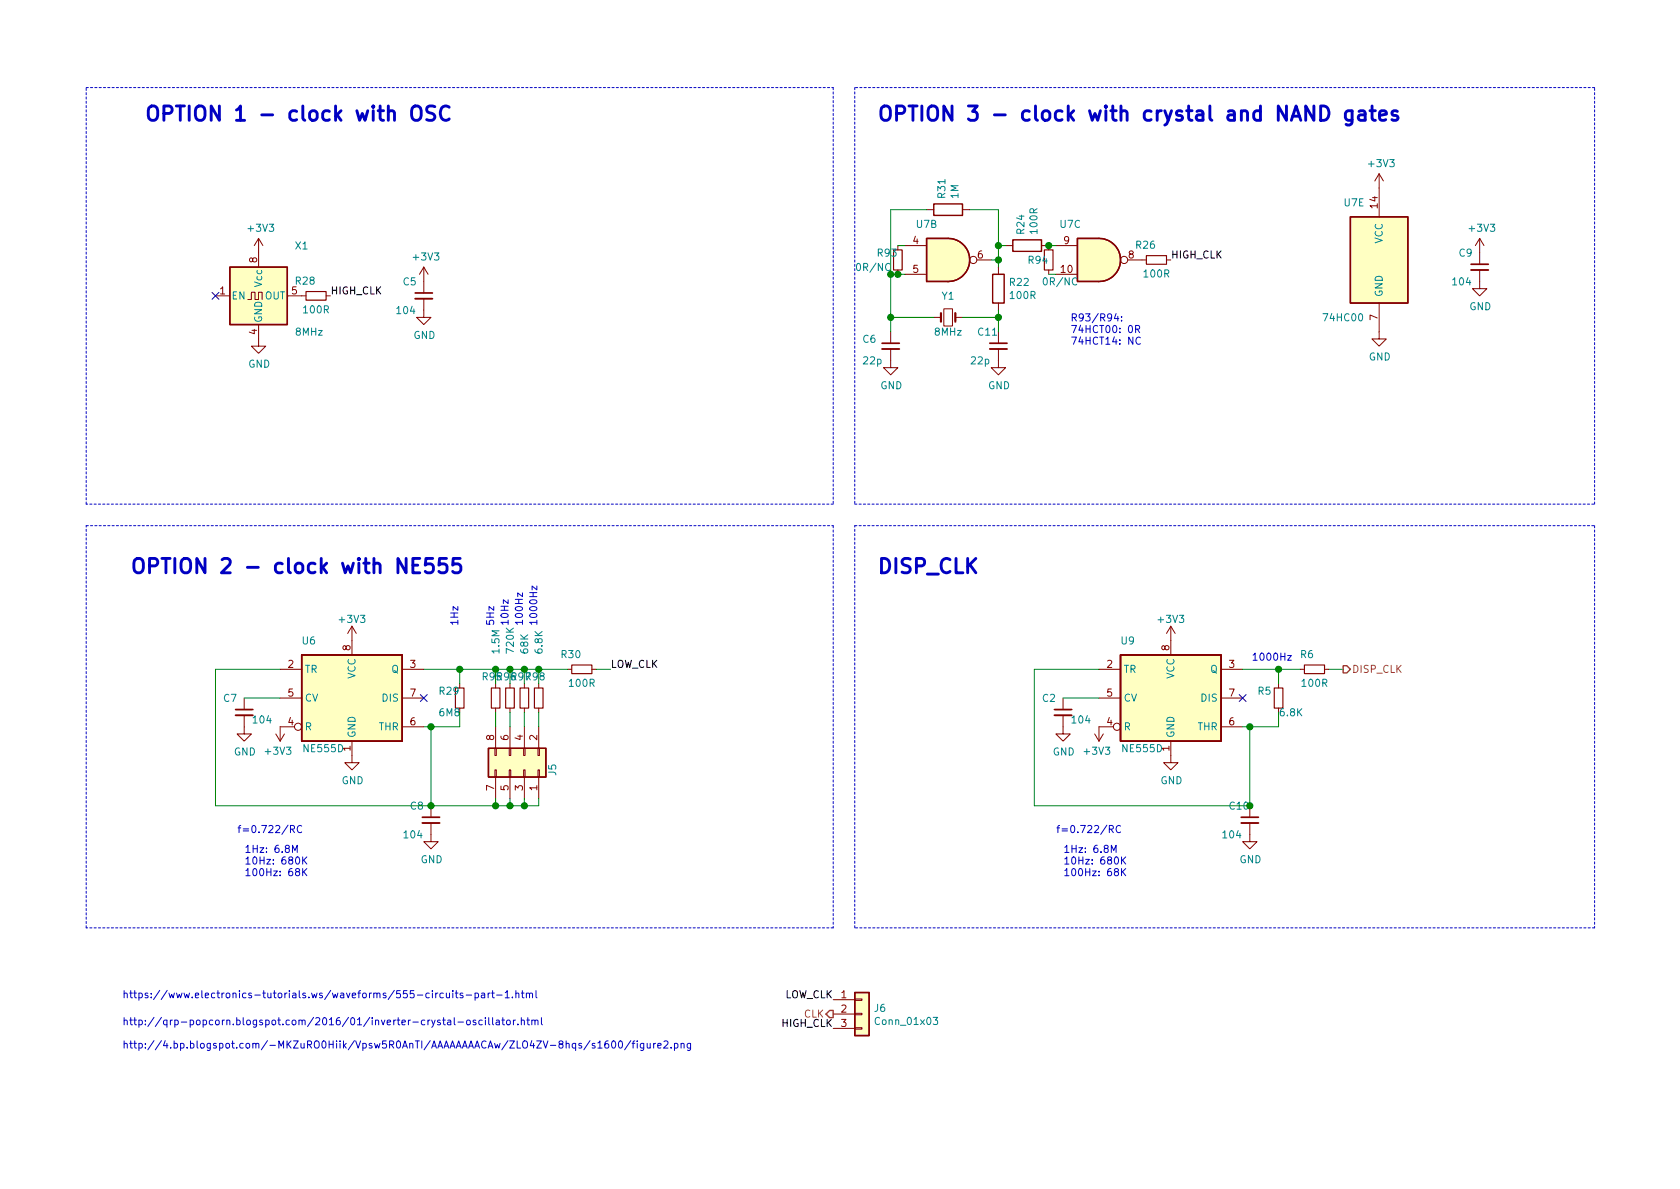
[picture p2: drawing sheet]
<svg xmlns="http://www.w3.org/2000/svg" width="297mm" height="210mm" viewBox="0 0 297 210" stroke-linecap="round" stroke-linejoin="round" font-family="sans-serif">
<path d="M54.1 51.6h3.6v1.5h-3.6zM158 44.2h1.5v3.5h-1.5zM184.7 44.2h1.5v3.5h-1.5zM202.7 45.2h3.5v1.5h-3.5zM101.1 117.6h3.5v1.5h-3.5zM230.6 117.6h3.6v1.5h-3.6zM80.5 121.7h1.5v3.5h-1.5zM86.9 121.7h1.5v3.5h-1.5zM89.4 121.7h1.5v3.5h-1.5zM91.9 121.7h1.6v3.5h-1.6zM94.5 121.7h1.5v3.5h-1.5zM225.3 121.7h1.5v3.5h-1.5z" fill="none" stroke="#840000" stroke-width=".2"/>
<g fill="none" stroke="#840000" stroke-width=".18">
<path d="M163.8 37.1h1.3M170.2 37.1h1.2M243.8 30.7v7.6M243.8 30.7l-.7 1.3M243.8 30.7l.8 1.3M38.1 52.3h2.5M43.8 53h.6v-1.3h.7v1.3h.6v-1.3h.7v1.3M45.7 57.4v3.8h1.3l-1.3 1.3-1.3-1.3h1.3M45.7 42.2l-.7 1.2M45.7 42.2v5M45.7 42.2l.8 1.2M50.8 52.3h3.3"/>
<path d="M57.7 52.3h.7M74.9 52.8v3.3h1.3l-1.3 1.3-1.2-1.3h1.2M74.9 47.2v4.6M74.9 47.2l-.7 1.3M74.9 47.2l.8 1.3M157.5 58.7v2M158.7 43.4v.8M158.7 47.7v.8M160 43.4h3.8M160 48.5h3.8M165.1 56.1h1.3M166.9 54.6h1.5v3.1h-1.5z"/>
<path d="M168.9 56.1h1.3M172.7 46h2.6M176.5 47.2v1.3M176.5 53.6v1.3M176.5 58.7v2M177.8 43.4h1.3M184.1 43.4h1.3v.8M185.4 47.7v.8M186.7 43.4h3.8M186.7 48.5h3.8M199.4 46h3.3M206.2 46h.8"/>
<path d="M243.8 53.6v6.3h1.3l-1.3 1.3-1.2-1.3h1.2M261.6 47.7v3.3h1.3l-1.3 1.3-1.3-1.3h1.3M261.6 42.2v4.5M261.6 42.2l-.7 1.2M261.6 42.2l.8 1.2M157.5 61.7v3.3h1.2l-1.2 1.3-1.3-1.3h1.3M176.5 61.7v3.3h1.3l-1.3 1.3-1.2-1.3h1.2M49.5 118.4h3.8M62.2 110.7v5.1M62.2 110.7l-.7 1.3M62.2 110.7l.8 1.3M71.1 118.4h3.8"/>
<path d="M100.3 118.4h.8M104.6 118.4h.8M194.3 118.4h3.8M207 110.7l-.8 1.3M207 110.7v5.1M207 110.7l.8 1.3M215.9 118.4h3.8M229.9 118.4h.7M234.2 118.4h.7M43.2 126.5v3.3h1.2l-1.2 1.3-1.3-1.3h1.3M43.2 123.4v2.1M48.8 129.8l.7 1.3"/>
<path d="M49.5 123.4h3.8M50.3 129.8l-.8 1.3M52.1 128.5h-2.6v2.6M62.2 131.1v3.8h1.3l-1.3 1.2-1.2-1.2h1.2M71.1 128.5h3.8M71.1 123.4h3.8M81.3 120.9v.8M87.5 136.1h.3v1.3h-.3zM87.5 132.3h.3v1.3h-.3zM87.6 120.9v.8M87.6 125.2v.8M87.6 128.5v3.8"/>
<path d="M87.6 137.4v3.8M90 136.1h.3v1.3h-.3zM90 132.3h.3v1.3h-.3zM90.2 120.9v.8M90.2 125.2v.8M90.2 128.5v3.8M90.2 137.4v3.8M92.6 136.1h.2v1.3h-.2zM92.6 132.3h.2v1.3h-.2zM92.7 120.9v.8M92.7 125.2v.8M92.7 128.5v3.8"/>
<path d="M92.7 137.4v3.8M95.1 136.1h.3v1.3h-.3zM95.1 132.3h.3v1.3h-.3zM95.2 120.9v.8M95.2 125.2v.8M95.2 128.5v3.8M95.2 137.4v3.8M188 126.5v3.3h1.2l-1.2 1.3-1.3-1.3h1.3M188 123.4v2.1M193.5 129.8l.8 1.3M194.3 123.4h3.8M195.1 129.8l-.8 1.3"/>
<path d="M196.8 128.5h-2.5v2.6M207 131.1v3.8h1.3l-1.3 1.2-1.3-1.2h1.3M215.9 128.5h3.8M215.9 123.4h3.8M226.1 120.9v.8M76.2 145.5v3.3h1.3l-1.3 1.3-1.3-1.3h1.3M76.2 142.5v2M221 145.5v3.3h1.2l-1.2 1.3-1.3-1.3h1.3M221 142.5v2M147.3 176.8h3.8M147.3 179.3h3.8M151.1 176.7h1.3v.2h-1.3z"/>
<path d="M151.1 179.2h1.3v.2h-1.3zM147.3 181.9h3.8M151.1 181.7h1.3v.3h-1.3z"/>
<circle cx="172.1" cy="46" r=".63"/>
<circle cx="198.8" cy="46" r=".63"/>
<circle cx="52.7" cy="128.5" r=".63"/>
<circle cx="197.5" cy="128.5" r=".63"/>
</g>
<g fill="#ffffc2" stroke="#ffffc2" stroke-width=".18">
<path d="M53.3 115.8h17.8v15.3h-17.8z"/>
<path d="M238.8 38.3h10.1v15.3h-10.1z"/>
<path d="M167.6 42.2a3.8 3.8 0 0 1 3.8 3.8 3.8 3.8 0 0 1-3.8 3.8z"/>
<path d="M163.8 42.2h3.8v7.6h-3.8z"/>
<path d="M194.3 42.2a3.8 3.8 0 0 1 3.8 3.8 3.8 3.8 0 0 1-3.8 3.8z"/>
<path d="M190.5 42.2h3.8v7.6h-3.8z"/>
<path d="M151.1 175.5h2.6v7.6h-2.6z"/>
<path d="M198.1 115.8h17.8v15.3h-17.8z"/>
<path d="M86.4 132.3h10.1v5.1h-10.1z"/>
<path d="M40.6 47.2h10.2v10.2h-10.2z"/>
</g>
<path d="M165.1 36.1h5.1v2h-5.1zM238.8 38.3h10.1v15.3h-10.1zM40.6 47.2h10.2v10.2h-10.2zM163.8 42.2h3.8a3.8 3.8 0 0 1 3.8 3.8 3.8 3.8 0 0 1-3.8 3.8h-3.8zM175.5 48.5h2v5.1h-2zM179.1 42.4h5v2h-5zM190.5 42.2h3.8a3.8 3.8 0 0 1 3.8 3.8 3.8 3.8 0 0 1-3.8 3.8h-3.8zM53.3 115.8h17.8v15.3h-17.8zM198.1 115.8h17.8v15.3h-17.8zM86.4 132.3h10.1v5.1h-10.1zM151.1 175.5h2.6v7.6h-2.6z" fill="none" stroke="#840000" stroke-width=".25"/>
<path d="M73.4 52.8h3.1M260.1 47.7h3M156 61.7h3M175 61.7h3.1M41.7 126.5h3M186.4 126.5h3.1M74.7 145.5h3M219.5 145.5h3" fill="none" stroke="#840000" stroke-width=".33"/>
<path d="M73.4 51.8h3.1M260.1 46.7h3M156 60.7h3M175 60.7h3.1M41.7 125.5h3M186.4 125.5h3.1M74.7 144.5h3M219.5 144.5h3" fill="none" stroke="#840000" stroke-width=".3"/>
<path d="M166.4 55.4v1.5M168.9 55.4v1.5" fill="none" stroke="#840000" stroke-width=".38"/>
<path d="M165 179.9h.8l-.4 .5 .3 .1v.6l-.5 .1-.2-.2" fill="none" stroke="#008484" stroke-width=".18"/>
<g fill="none" stroke="#0000c2" stroke-width=".18" stroke-dasharray=".4 .4">
<path d="M15.2 15.5h132.1M147.3 15.5v73.6M151.1 15.5v73.6M281.9 15.5h-130.8M15.2 93h132.1M15.2 89.1v-73.6M147.3 93v71.1M147.3 89.1h-132.1M151.1 93h130.8M151.1 89.1h130.8M281.9 93v71.1M281.9 89.1v-73.6"/>
<path d="M15.2 164.1v-71.1M147.3 164.1h-132.1M151.1 164.1v-71.1M281.9 164.1h-130.8"/>
</g>
<g fill="none" stroke="#008400" stroke-width=".18">
<path d="M163.8 37.1h-6.3v21.6M171.4 37.1h5.1v10.1M157.5 48.5h2.5M157.5 56.1h7.6M158.7 43.4h1.3M170.2 56.1h6.3M175.3 46h1.2M176.5 54.9v3.8M176.5 43.4h1.3M185.4 48.5h1.3M185.4 43.4h1.3M49.5 118.4h-11.4v24.1h57.1v-1.3"/>
<path d="M74.9 118.4h25.4M81.3 118.4v2.5M87.6 118.4v2.5M90.2 118.4v2.5M92.7 118.4v2.5M95.2 118.4v2.5M105.4 118.4h2.5M194.3 118.4h-11.4v24.1h38.1v-14M219.7 118.4h10.2M226.1 118.4v2.5M234.9 118.4h2.6M43.2 123.4h6.3"/>
<path d="M76.2 128.5v14M81.3 126v2.5h-6.4M87.6 126v2.5M90.2 126v2.5M92.7 126v2.5M95.2 126v2.5M188 123.4h6.3M226.1 126v2.5h-6.4M87.6 141.2v1.3M90.2 141.2v1.3M92.7 141.2v1.3"/>
</g>
<path d="M237.5 117.7h.6l.7 .7-.7 .6h-.6zM146.7 178.7h.6v1.3h-.6l-.7-.7z" fill="none" stroke="#848400" stroke-width=".25"/>
<g fill="none" stroke="#0000c2" stroke-width=".18">
<path d="M197.3 55.4l-.3 .9h.8M197.6 55.9v.9M198.3 56.6v.2M198.3 56v.1M200.8 58.2h.6v-.5l-.1-.1h-.5v1.2M201.1 58.2l.4 .6M201.6 59.7a.6 .6 0 0 0-.8 .5 .6 .6 0 0 0 .6 .7l.2-.1M92.4 104.8v.7l-.9-.7v.7M94.9 103.6v.7l-.8-.7v.7M221.6 115.8l.3-.3v1.3M221.6 116.8h.7M51.4 146.6l.6-.1v-.4l-.2-.1h-.4v1.2"/>
<path d="M51.6 146.6l.5 .6M51.7 150.7v-1.2l.4 .9 .5-.9v1.2M53.3 146.1a.6 .6 0 0 0-.8 .4 .6 .6 0 0 0 .6 .7l.2-.1M53.5 151.5v1.3M53.5 153.6v1.3M53.7 152.1l.6 .7M53.7 154.1l.6 .8M54.3 151.5l-.8 .8M54.3 153.6l-.8 .7M196.1 146.6l.7-.1v-.4l-.2-.1h-.5v1.2M196.4 146.6l.4 .6M196.5 150.7v-1.2l.4 .9 .4-.9v1.2"/>
<path d="M198.1 146.1a.6 .6 0 0 0-.8 .4 .6 .6 0 0 0 .6 .7l.2-.1M198.3 151.5v1.3M198.3 153.6v1.3M198.5 152.1l.5 .7M198.5 154.1l.5 .8M199 151.5l-.7 .8M199 153.6l-.7 .7M77.4 175.6l-.4 .2M78.4 175.7l-.4-.1-.2 .2 .1 .6h.5M78.4 180v1l.3 .2M78.9 175.6l.1 .8h.3l.2-.1M79.5 175.6v.8"/>
<path d="M80.1 175.2v.1M80.1 175.6v.8M80.3 180v1l.2 .2M80.5 175.6h.5M80.7 175.2v1.1l.3 .1M81.8 175.7l-.3-.1-.2 .2 .1 .2 .4 .1v.3h-.5M82.4 176h1M84 175.7l.4-.1 .2 .2-.1 .6h-.5M84 175.6v1.3M85.1 175.7h.5l.1 .7M85.7 175.9l-.4 .1-.2 .1v.3h.6M85.8 180v.1"/>
<path d="M86.3 175.6v.8M86.4 180v1l.2 .2M86.7 175.6l-.3 .1-.1 .1M86.9 175.6h.5M87.1 175.2v1.1l.3 .1M87.1 180v1l.2 .2M87.8 176h1M88.9 180v1l.3 .2M89.3 175.5l.4-.3v1.2M89.3 176.4h.7M90.6 176.3v.1M91.2 175.7l.2-.1 .3 .1v.7"/>
<path d="M91.2 175.2v1.2M92.2 175.6h.5M92.2 180v1.2M92.4 175.2v1.1l.3 .1M93.1 175.7l.2-.1 .2 .1 .1 .7M93.1 175.6v.8M93.3 180v1l.3 .2M93.6 175.8l.2-.2 .3 .1 .1 .7M94.8 175.2v1.1l.1 .1M95.7 180v1l.2 .2M77.8 180.4h-.3l-.2 .2 .1 .1 .4 .2v.3h-.5M78.3 180.4h.4"/>
<path d="M79.2 180.4h.5v.8M79.7 180.7h-.4l-.2 .2 .1 .3h.5M81 180.7h.9M82.6 180.4h.3l.2 .1 .1 .5-.2 .2h-.3l-.2-.1zM84.1 180.4h-.3l-.2 .2 .1 .1 .4 .2v.3h-.5M85.3 180.4h-.4l-.2 .2 .1 .6h.5M85.8 180.4v.8M87.8 180.4h.4l.1 .8M88.3 180.7h-.4l-.2 .2 .1 .3h.5M88.7 180.4h.5M89.7 180.4h.3l.2 .1-.1 .7h-.3l-.2-.2zM90.8 180.4v.8"/>
<path d="M91.1 180.4l-.3 .2M91.6 181.1v.1M92.2 180.5l.2-.1h.3v.8M93.1 180.4h.5M94 180.5l.2-.1h.3l.1 .8M94 180.4v.8M94.6 180.6l.2-.2h.3v.8M105.2 184.6l-.3-.1-.2 .2v.2l.5 .1v.3h-.5M105.7 184.4l.4-.3v1.2M105.7 185.3h.8M107.5 184.1h-.3a.87 .87 0 0 0 0 1.2l.4-.1v-.5l-.4-.1-.3 .2M108.3 184.2l.1-.1a.67 .67 0 0 1 .5 .6 .67 .67 0 0 1-.5 .6l-.3-.4z"/>
<path d="M109.5 184.2l.2-.1a.69 .69 0 0 1 .4 .6 .69 .69 0 0 1-.4 .6l-.3-.2-.1-.2zM111.5 184l-1.1 1.6M111.8 184.5h.4M112.2 184.1l-.3 .1v1.1M112.7 184.1v.1M112.7 184.5v.8M113.8 184.5v1.1l-.2 .2-.3-.1M113.8 184.6l-.3-.1-.3 .2 .1 .6h.5M114.4 184.5l.1 .8h.3l.2-.1M115 184.5v.8M115.6 184.5v.8M115.9 184.5l-.3 .2"/>
<path d="M116.3 184.9l.6-.1-.1-.2-.3-.1-.2 .2 .1 .6h.4M117.4 184.2l.5-.1 .2 .3v.2l-.8 .7h.8M118.7 185.2v.1M119.3 184.6l.3-.1 .3 .2-.2 .6h-.4M119.3 184.5v1.3M120.4 184.6l.2-.1 .3 .1 .1 .7M120.4 184.5v.8M122.1 184.5l-.1 1.1-.1 .2-.3-.1M122.1 184.6l-.4-.1-.2 .2 .1 .6h.5"/>
</g>
<g fill="none" stroke="#0000c2" stroke-width=".51">
<path d="M73.1 18.9a.85 .85 0 0 1 .9-.1 .85 .85 0 0 1 .5 .8v.8a.86 .86 0 0 1-1.4 .8 1.83 1.83 0 0 1 0-2.3zM76.9 18.9a1.09 1.09 0 0 0-1.4 .1 .62 .62 0 0 0 .4 .9 .88 .88 0 0 1 1 .9l-.5 .5-1-.1M79.4 19a.96 .96 0 0 0-1.1-.1 .96 .96 0 0 0-.4 .9 1.07 1.07 0 0 0 .2 1.2 1.07 1.07 0 0 0 1.2 .2l.1-.2M233.5 18.7a1.34 1.34 0 0 1 1.5 .9 1.34 1.34 0 0 1-.5 1.6l-1 .1zM239.1 19.6v2a.67 .67 0 0 1-1.1 .4M239.1 19.7l-.7-.1-.3 .1-.2 .4v.7l.2 .4 .3 .1 .7-.1M240.3 19.7l.2-.1 .7 .1 .2 .2v1.4M242.2 19.6h1M242.6 18.7v2.2l.1 .3 .5 .1M247.1 19.7l-.6-.1-.3 .1-.1 .2 .1 .4 .9 .2 .1 .3-.1 .4-.3 .1-.7-.1M241.4 20.2l-.9 .1a.49 .49 0 0 0-.4 .5 .49 .49 0 0 0 .4 .5l.9-.1M243.9 20.4l1.2-.2-.1-.5-.7-.1-.4 .3v1l.1 .3 .3 .1 .7-.1"/>
<path d="M73 99.9h.9M74.2 98.7h-1.2v2.6h1.2M76.5 98.7h-1.2l-.1 1.2 .3-.2h.6l.3 .1 .2 .4v.6l-.1 .2-.4 .3h-.6l-.3-.3M78.9 98.7h-1.2l-.1 1.2 .4-.2h.6l.3 .2 .1 .3-.1 .8-.3 .3h-.6l-.4-.3M81.4 98.7h-1.3l-.1 1.2 .4-.2h.6l.4 .2 .1 .3v.6l-.1 .2-.4 .3h-.6l-.4-.3"/>
</g>
<g fill="#008400" stroke="#008400" stroke-width=".25">
<circle cx="81.3" cy="118.4" r=".51"/>
<circle cx="95.3" cy="118.4" r=".51"/>
<circle cx="226.1" cy="118.4" r=".51"/>
<circle cx="76.2" cy="142.5" r=".51"/>
<circle cx="221" cy="142.5" r=".51"/>
<circle cx="90.2" cy="118.4" r=".51"/>
<circle cx="87.6" cy="142.5" r=".51"/>
<circle cx="90.2" cy="142.5" r=".51"/>
<circle cx="92.7" cy="142.5" r=".51"/>
<circle cx="87.6" cy="118.4" r=".51"/>
<circle cx="185.4" cy="43.4" r=".51"/>
<circle cx="76.2" cy="128.5" r=".51"/>
<circle cx="92.7" cy="118.4" r=".51"/>
<circle cx="157.5" cy="56.1" r=".51"/>
<circle cx="176.5" cy="46" r=".51"/>
<circle cx="176.5" cy="56.1" r=".51"/>
<circle cx="157.5" cy="48.5" r=".51"/>
<circle cx="158.8" cy="48.5" r=".51"/>
<circle cx="221" cy="128.5" r=".51"/>
<circle cx="176.5" cy="43.4" r=".51"/>
</g>
<path d="M37.5 51.7l1.2 1.2M38.7 51.7l-1.2 1.2M74.3 122.8l1.2 1.2M75.5 122.8l-1.2 1.2M219.1 122.8l1.2 1.2M220.3 122.8l-1.2 1.2" fill="none" stroke="#000084" stroke-width=".18"/>
<g font-size="3.5" fill="#0000c2">
<text x="25.4" y="21.4">OPTION 1 - clock with OSC</text>
<text x="154.9" y="21.4">OPTION 3 - clock with crystal and NAND gates</text>
<text x="22.9" y="101.4">OPTION 2 - clock with NE555</text>
<text x="154.9" y="101.4">DISP_CLK</text>
</g>
<g font-size="1.8" fill="#008484">
<text x="242.1" y="29.6">+3V3</text>
<text x="167.2" y="35" transform="rotate(-90 167.2 35)">R31</text>
<text x="169.5" y="35.1" transform="rotate(-90 169.5 35.1)">1M</text>
<text x="44" y="41">+3V3</text>
<text x="162.1" y="40.3">U7B</text>
<text x="181.1" y="41.3" transform="rotate(-90 181.1 41.3)">R24</text>
<text x="183.4" y="41.2" transform="rotate(-90 183.4 41.2)">100R</text>
<text x="187.5" y="40.3">U7C</text>
<text x="237.7" y="36.5">U7E</text>
<text x="259.9" y="41">+3V3</text>
<text x="52.3" y="44.1">X1</text>
<text x="73.2" y="46.1">+3V3</text>
<text x="151.8" y="47.9">0R/NC</text>
<text x="155.2" y="45.4">R93</text>
<text x="181.9" y="46.7">R94</text>
<text x="200.9" y="44">R26</text>
<text x="244.5" y="43.1" transform="rotate(-90 244.5 43.1)">VCC</text>
<text x="258" y="45.4">C9</text>
<text x="40.9" y="53">EN</text>
<text x="46.4" y="50.6" transform="rotate(-90 46.4 50.6)">Vcc</text>
<text x="46.8" y="53">OUT</text>
<text x="52.3" y="50.3">R28</text>
<text x="71.3" y="50.5">C5</text>
<text x="166.6" y="53">Y1</text>
<text x="178.6" y="50.6">R22</text>
<text x="178.7" y="52.9">100R</text>
<text x="184.8" y="50.5">0R/NC</text>
<text x="202.4" y="49.1">100R</text>
<text x="244.5" y="52.6" transform="rotate(-90 244.5 52.6)">GND</text>
<text x="256.9" y="50.5">104</text>
<text x="46.4" y="57.1" transform="rotate(-90 46.4 57.1)">GND</text>
<text x="52.3" y="59.4">8MHz</text>
<text x="53.8" y="55.4">100R</text>
<text x="70.3" y="55.5">104</text>
<text x="73.1" y="59.9">GND</text>
<text x="165.3" y="59.4">8MHz</text>
<text x="173" y="59.4">C11</text>
<text x="234.2" y="56.8">74HC00</text>
<text x="259.8" y="54.9">GND</text>
<text x="43.9" y="65">GND</text>
<text x="152.6" y="60.6">C6</text>
<text x="152.7" y="64.4">22p</text>
<text x="171.8" y="64.4">22p</text>
<text x="242" y="63.7">GND</text>
<text x="155.7" y="68.8">GND</text>
<text x="174.7" y="68.8">GND</text>
<text x="53.5" y="114">U6</text>
<text x="60.1" y="110.2">+3V3</text>
<text x="198.3" y="114">U9</text>
<text x="204.9" y="110.2">+3V3</text>
<text x="53.8" y="119">TR</text>
<text x="69.2" y="119">Q</text>
<text x="88.3" y="115.5" transform="rotate(-90 88.3 115.5)">1.5M</text>
<text x="90.9" y="115.4" transform="rotate(-90 90.9 115.4)">720K</text>
<text x="93.4" y="115.5" transform="rotate(-90 93.4 115.5)">68K</text>
<text x="95.9" y="115.4" transform="rotate(-90 95.9 115.4)">6.8K</text>
<text x="99.3" y="116.4">R30</text>
<text x="198.6" y="119">TR</text>
<text x="214" y="119">Q</text>
<text x="230" y="116.4">R6</text>
<text x="39.6" y="124.1">C7</text>
<text x="53.8" y="124.1">CV</text>
<text x="62.9" y="120.1" transform="rotate(-90 62.9 120.1)">VCC</text>
<text x="67.7" y="124.1">DIS</text>
<text x="77.7" y="122.9">R29</text>
<text x="85.4" y="120.3">R95R96R97R98</text>
<text x="100.8" y="121.5">100R</text>
<text x="184.4" y="124.1">C2</text>
<text x="198.6" y="124.1">CV</text>
<text x="207.6" y="120.1" transform="rotate(-90 207.6 120.1)">VCC</text>
<text x="212.4" y="124.1">DIS</text>
<text x="222.5" y="122.9">R5</text>
<text x="230.3" y="121.5">100R</text>
<text x="44.9" y="127.9">104</text>
<text x="53.8" y="129.2">R</text>
<text x="62.9" y="130.6" transform="rotate(-90 62.9 130.6)">GND</text>
<text x="67" y="129.2">THR</text>
<text x="77.8" y="126.7">6M8</text>
<text x="189.6" y="127.9">104</text>
<text x="198.6" y="129.2">R</text>
<text x="207.6" y="130.6" transform="rotate(-90 207.6 130.6)">GND</text>
<text x="211.8" y="129.2">THR</text>
<text x="226.4" y="126.7">6.8K</text>
<text x="41.4" y="133.6">GND</text>
<text x="47.1" y="133.5">+3V3</text>
<text x="53.8" y="133">NE555D</text>
<text x="98.3" y="137.1" transform="rotate(-90 98.3 137.1)">J5</text>
<text x="186.1" y="133.6">GND</text>
<text x="191.8" y="133.5">+3V3</text>
<text x="198.6" y="133">NE555D</text>
<text x="60.4" y="138.7">GND</text>
<text x="72.6" y="143.2">C8</text>
<text x="205.2" y="138.7">GND</text>
<text x="217.4" y="143.2">C10</text>
<text x="71.5" y="148.3">104</text>
<text x="216.3" y="148.3">104</text>
<text x="74.4" y="152.6">GND</text>
<text x="219.2" y="152.6">GND</text>
<text x="154.6" y="178.9">J6</text>
<text x="155.1" y="181.2">Conn_01x03</text>
</g>
<g font-size="1.8" fill="#840000">
<text x="243.6" y="36.8" transform="rotate(-90 243.6 36.8)">14</text>
<text x="45.5" y="46.5" transform="rotate(-90 45.5 46.5)">8</text>
<text x="161.4" y="43.2">4</text>
<text x="172.9" y="45.7">6</text>
<text x="188.1" y="43.2">9</text>
<text x="199.5" y="45.7">8</text>
<text x="38.9" y="52.1">1</text>
<text x="51.6" y="52.1">5</text>
<text x="161.4" y="48.3">5</text>
<text x="187.6" y="48.3">10</text>
<text x="45.5" y="59.2" transform="rotate(-90 45.5 59.2)">4</text>
<text x="243.6" y="56.6" transform="rotate(-90 243.6 56.6)">7</text>
<text x="51" y="118.1">2</text>
<text x="62" y="115" transform="rotate(-90 62 115)">8</text>
<text x="72.5" y="118.1">3</text>
<text x="195.7" y="118.1">2</text>
<text x="206.8" y="115" transform="rotate(-90 206.8 115)">8</text>
<text x="217.3" y="118.1">3</text>
<text x="51" y="123.2">5</text>
<text x="72.5" y="123.2">7</text>
<text x="195.7" y="123.2">5</text>
<text x="217.3" y="123.2">7</text>
<text x="51" y="128.3">4</text>
<text x="72.5" y="128.3">6</text>
<text x="87.4" y="130.9" transform="rotate(-90 87.4 130.9)">8</text>
<text x="89.9" y="130.9" transform="rotate(-90 89.9 130.9)">6</text>
<text x="92.5" y="130.9" transform="rotate(-90 92.5 130.9)">4</text>
<text x="95" y="130.9" transform="rotate(-90 95 130.9)">2</text>
<text x="195.7" y="128.3">4</text>
<text x="217.3" y="128.3">6</text>
<text x="62" y="132.8" transform="rotate(-90 62 132.8)">1</text>
<text x="206.8" y="132.8" transform="rotate(-90 206.8 132.8)">1</text>
<text x="87.4" y="139.8" transform="rotate(-90 87.4 139.8)">7</text>
<text x="89.9" y="139.8" transform="rotate(-90 89.9 139.8)">5</text>
<text x="92.5" y="139.8" transform="rotate(-90 92.5 139.8)">3</text>
<text x="95" y="139.8" transform="rotate(-90 95 139.8)">1</text>
<text x="148.7" y="176.5">1</text>
<text x="148.7" y="179.1">2</text>
<text x="148.7" y="181.6">3</text>
</g>
<g font-size="1.8">
<text x="207" y="45.7">HIGH_CLK</text>
<text x="58.4" y="52.1">HIGH_CLK</text>
<text x="107.9" y="118.1">LOW_CLK</text>
<text x="138.6" y="176.5">LOW_CLK</text>
<text x="138.3" y="181.6">HIGH_CLK</text>
</g>
<g font-size="1.8" fill="#0000c2">
<text x="189.2" y="56.8">R93/R94:</text>
<text x="189.2" y="58.9">74HCT00: 0R</text>
<text x="189.2" y="61">74HCT14: NC</text>
<text x="81" y="110.7" transform="rotate(-90 81 110.7)">1Hz</text>
<text x="87.4" y="110.7" transform="rotate(-90 87.4 110.7)">5Hz</text>
<text x="89.9" y="110.7" transform="rotate(-90 89.9 110.7)">10Hz</text>
<text x="92.5" y="110.7" transform="rotate(-90 92.5 110.7)">100Hz</text>
<text x="95" y="110.7" transform="rotate(-90 95 110.7)">1000Hz</text>
<text x="222.5" y="116.8">1000Hz</text>
<text x="41.9" y="147.3">f=0.722/RC</text>
<text x="186.7" y="147.3">f=0.722/RC</text>
<text x="43.2" y="150.8">1Hz: 6.8M</text>
<text x="43.2" y="152.9">10Hz: 680K</text>
<text x="43.2" y="154.9">100Hz: 68K</text>
<text x="188" y="150.8">1Hz: 6.8M</text>
<text x="188" y="152.9">10Hz: 680K</text>
<text x="188" y="154.9">100Hz: 68K</text>
<text x="21.6" y="176.5">https://www.electronics-tutorials.ws/waveforms/555-circuits-part-1.html</text>
<text x="21.6" y="181.3">http://qrp-popcorn.blogspot.com/2016/01/inverter-crystal-oscillator.html</text>
<text x="21.6" y="185.4">http://4.bp.blogspot.com/-MKZuRO0Hiik/Vpsw5R0AnTI/AAAAAAAACAw/ZLO4ZV-8hqs/s1600/figure2.png</text>
</g>
<g font-size="1.8" fill="#848400">
<text x="239" y="119">DISP_CLK</text>
<text x="142.2" y="180">CLK</text>
</g>
</svg>
